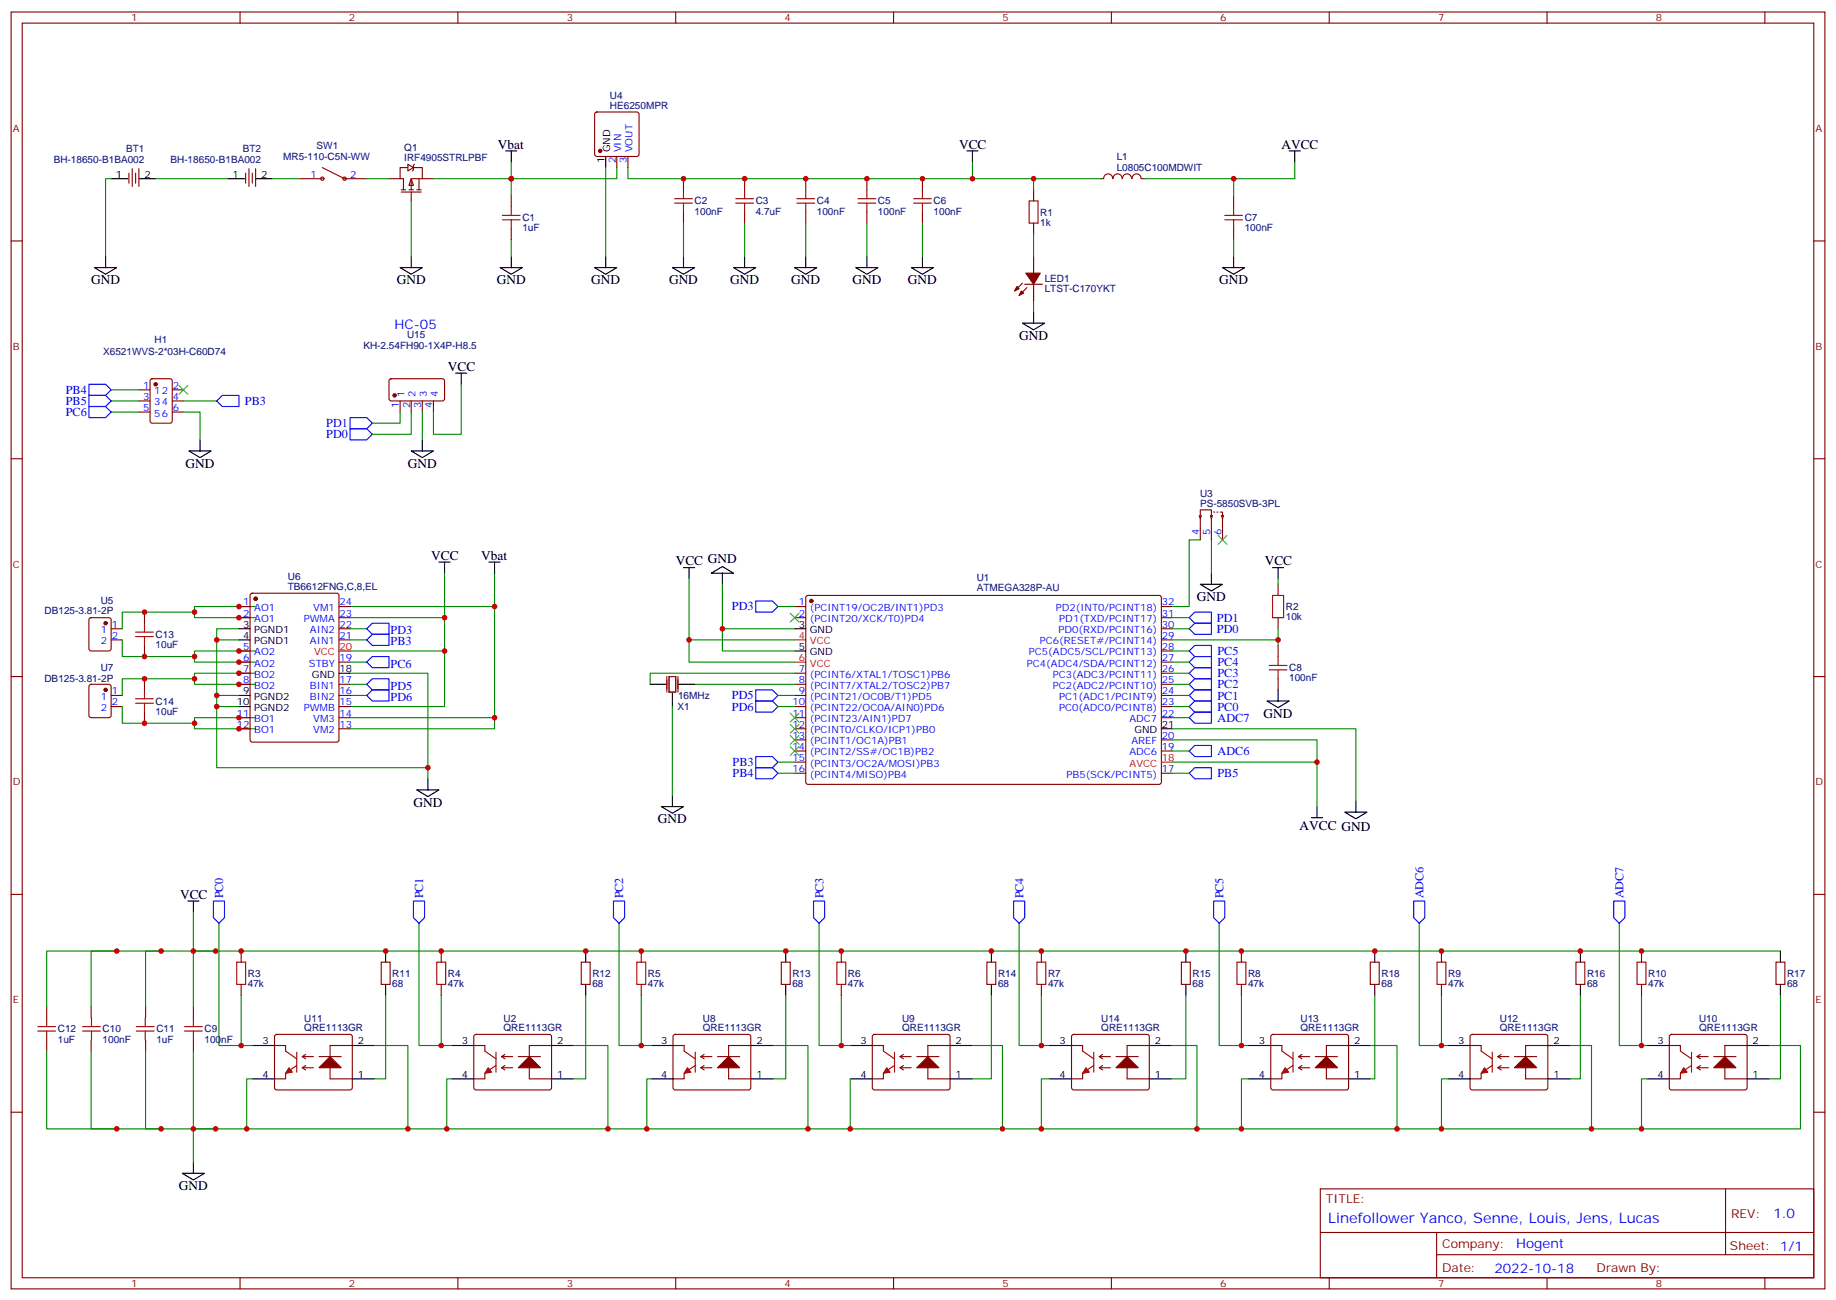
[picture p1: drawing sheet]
<svg xmlns="http://www.w3.org/2000/svg" width="583mm" height="413mm" viewBox="0 0 583 413" stroke-linecap="round" stroke-linejoin="round" font-family="sans-serif">
<g fill="none" stroke="#870000" stroke-width=".35">
<path d="M3.5 3.8h575.8v405.4h-575.8zM7.1 7.3h568.6v398.3h-568.6zM76.2 3.8v3.5M145.3 3.8v3.5M214.5 3.8v3.5M283.6 3.8v3.5M352.8 3.8v3.5M421.9 3.8v3.5M491.1 3.8v3.5M560.2 3.8v3.5M40.9 55v3.1M42 53.6v5.6"/>
<path d="M43 55v3.1M44.1 53.6v5.6M78 55v3.1M79 53.6v5.6M80.1 55v3.1M81.1 53.6v5.6M3.5 76.5h3.6M575.7 76.5h3.6M3.5 145.6h3.6M575.7 145.6h3.6M252.2 192.5h3.6M252.2 196.1h3.6"/>
<path d="M256 189.2l.5-.2 111.7 .1 .5 .6-.1 58.9-.7 .4-111.7-.1-.4-.6v-58.6zM368.7 192.5h3.5M368.7 196.1h3.5M368.7 199.6h3.5M3.5 214.8h3.6M252.2 213.7h3.6M252.2 217.2h3.6M368.7 213.7h3.5M368.7 217.2h3.5M368.7 210.2h3.5M368.7 206.7h3.5M368.7 203.1h3.5"/>
<path d="M575.7 214.8h3.6M252.2 220.8h3.6M252.2 224.3h3.6M252.2 227.8h3.6M252.2 231.4h3.6M252.2 234.9h3.6M252.2 238.4h3.6M368.7 220.8h3.5M368.7 224.3h3.5M368.7 227.8h3.5M368.7 234.9h3.5M368.7 238.4h3.5"/>
<path d="M252.2 241.9h3.6M252.2 245.5h3.6M368.7 245.5h3.5M3.5 283.9h3.6M575.7 283.9h3.6M3.5 353.1h3.6M575.7 353.1h3.6M419.1 377.4h156.6v28.2h-156.6zM547.7 377.4v20.9M419.1 391.2h156.5M456 398.3h119.6M456 391.2v14.2"/>
<path d="M76.2 405.6v3.6M145.3 405.6v3.6M214.5 405.6v3.6M283.6 405.6v3.6M352.8 405.6v3.6M421.9 405.6v3.6M491.1 405.6v3.6M560.2 405.6v3.6"/>
</g>
<circle cx="257.5" cy="190.8" r=".53" fill="#870000" stroke="#870000" stroke-width=".35"/>
<path d="M35.3 56.7h5.3M44.1 56.7h5.3M72.3 56.7h5.3M81.1 56.7h5.3M252.2 199.6h3.6M252.2 206.7h3.6M368.7 231.4h3.5" fill="none" stroke="#000" stroke-width=".35"/>
<path d="M252.2 203.1h3.6M252.2 210.2h3.6M368.7 241.9h3.5" fill="none" stroke="#f00" stroke-width=".35"/>
<path d="M35.3 56.7h-1.8v24.7M49.4 56.7h22.9" fill="none" stroke="#008700" stroke-width=".35"/>
<path d="M130.5 56.7l.7 2.1h-1.4z" fill="#fff" stroke="#870000" stroke-width=".35"/>
<g fill="none" stroke="#870000" stroke-width=".35">
<path d="M189 35.8l.4-.2h12.7l.5 .2 .2 .5v12.7l-.2 .5-.5 .2h-12.7l-.5-.3-.2-.4v-12.7zM95.2 56.7h7.1M109.4 56.7h7M123.5 56.7h3.5M129.5 52.1l1.7 1.1-1.7 1.1zM129.5 53.2h-2.5v3.5h1.1v3.6M131.2 53.2h2.9v3.5M131.6 52.1l-.4 .4v1.4l-.3 .4M133 56.7v3.6M134.1 56.7h-3.6v3.6M134.1 56.7h3.5M195.8 49.7v3.5"/>
<path d="M199.3 49.7v3.5M217 56.7v3.6M236.4 56.7v3.6M255.8 56.7v3.6M275.2 56.7v3.6M292.8 56.7v3.6M349.2 56.7h1.1M350.3 56.7a1.41 1.41 0 0 1 1.5-1.5 1.41 1.41 0 0 1 1.4 1.5M353.3 56.7a1.41 1.41 0 0 1 1.4-1.5 1.41 1.41 0 0 1 1.5 1.5M356.3 56.7a1.41 1.41 0 0 1 1.4-1.5 1.41 1.41 0 0 1 1.4 1.5M359.4 56.7a1.41 1.41 0 0 1 1.4-1.5 1.41 1.41 0 0 1 1.4 1.5M362.3 56.7h1.1"/>
<path d="M127.4 61h6.3M127.4 60.3h1.4M129.8 60.3h1.4M130.5 61v2.8M132.3 60.3h1.4M162.3 62v3.5M162.3 72.6v3.5M217 67.3v3.5M236.4 67.3v3.5M255.8 67.3v3.5M275.2 67.3v3.5M292.8 67.3v3.5"/>
<path d="M328.1 60.3v3.5M328.1 70.8v3.6M391.6 62v3.5M391.6 72.6v3.5M324.6 89.9l-2.5 2.5M325.3 90.2h5.6M326 91.3l-2.5 2.5M328.1 81.4v5.3M328.1 90.2v5.3M44.1 123.8h3.5M44.1 130.8h3.5M44.1 127.3h3.5"/>
<path d="M47.9 120.4l.4-.2h5.7l.6 .5 .1 12.9-.5 .7h-5.9l-.6-.4-.1-13zM54.7 123.8h3.5M54.7 130.8h3.5M54.7 127.3h3.5M123.7 120.4l.5-.2 16.5 .1 .4 .6-.1 6-.6 .4-16.5-.1-.4-.6v-5.7zM127 127.3v3.5M130.5 127.3v3.5M134.1 127.3v3.5M137.6 127.3v3.5M380.6 163.6l.4 1.1M381 164v-2.1h3.5v2.1M381.4 163.6l-.4 1.1v6.7"/>
<path d="M384.2 163.6l.3 1.1M384.9 163.6l-.4 1.1v6.7M385.2 162.6h.4M386.3 162.6h.3M387.3 162.6h.8v1.4M387.7 163.6l.4 1.1M388.4 163.6l-.3 1.1v6.7M28.5 196.3l.4-.2h5.7l.6 .4 .1 9.5-.5 .6-5.9 .1-.6-.5-.1-9.4zM35.3 199.6h3.5M45.9 194.3v3.5M75.8 192.5h3.6M75.8 196.1h3.6"/>
<path d="M79.6 188.5l.5-.2h26.8l.6 .4 .1 46.2-.5 .6-27 .1-.7-.5v-46.1zM107.6 192.5h3.5M107.6 196.1h3.5M107.6 199.6h3.5M405.7 185.5v3.5M405.7 196.1v3.5M28.5 217.4l.4-.2h5.7l.6 .5 .1 9.4-.5 .7h-5.9l-.6-.4-.1-9.5zM35.3 203.1h3.5M45.9 204.9v3.5M45.9 215.5v3.5M75.8 206.7h3.6M75.8 210.2h3.6"/>
<path d="M75.8 213.7h3.6M75.8 217.2h3.6M107.6 210.2h3.5M107.6 217.2h3.5M107.6 203.1h3.5M405.7 204.9v3.5M405.7 215.5v3.5M35.3 224.3h3.5M35.3 220.8h3.5M45.9 226.1v3.5M75.8 227.8h3.6M75.8 231.4h3.6"/>
<path d="M107.6 227.8h3.5M107.6 231.4h3.5M107.6 224.3h3.5M107.6 220.8h3.5M14.8 319.5v3.6M28.9 319.5v3.6M46.2 319.5v3.6M61.4 319.5v3.6M76.6 301.9v3.5M76.6 312.5v3.5M121 305.4h2.8v7.1h-2.8zM140.1 301.9v3.5"/>
<path d="M140.1 312.5v3.5M184.5 305.4h2.8v7.1h-2.8zM203.6 301.9v3.5M203.6 312.5v3.5M248 305.4h2.8v7.1h-2.8zM267.1 301.9v3.5M267.1 312.5v3.5M313.3 305.4h2.8v7.1h-2.8zM330.6 301.9v3.5M330.6 312.5v3.5M375 305.4h2.8v7.1h-2.8zM394.1 301.9v3.5"/>
<path d="M394.1 312.5v3.5M435 305.4h2.8v7.1h-2.8zM457.6 301.9v3.5M457.6 312.5v3.5M500.2 305.4h2.9v7.1h-2.9zM521.1 301.9v3.5M521.1 312.5v3.5M563.7 305.4h2.9v7.1h-2.9zM14.8 330.1v3.6M28.9 330.1v3.6M46.2 330.1v3.6M61.4 330.1v3.6"/>
<path d="M87.1 331.9h3.6v1.8M87.4 328.6l.4-.2h23.3l.5 .2 .2 .5v16.5l-.7 .4-23.5-.1-.5-.6v-16.2zM96 335.4h3.5M96 338.9h3.5M96 338.9l1 .8M96 335.4l1 .7M97 338.2l-1 .7M97 334.7l-1 .7M101.2 335.4h7.1M111.8 331.9h-7v10.6h7M150.4 331.9h3.5v1.8M150.6 328.6l.5-.2h23.3l.5 .2 .2 .5-.1 16.5-.6 .4-23.6-.1-.4-.6v-16.2z"/>
<path d="M159.2 335.4h3.5M159.2 338.9h3.5M159.2 338.9l1.1 .8M159.2 335.4l1.1 .7M160.3 338.2l-1.1 .7M160.3 334.7l-1.1 .7M164.5 335.4h7.1M175.1 331.9h-7.1v10.6h7.1M213.6 331.9h3.6v1.8M213.9 328.6l.4-.2h23.3l.5 .2 .2 .5v16.5l-.7 .4-23.5-.1-.5-.6v-16.2zM222.5 335.4h3.5M222.5 338.9h3.5"/>
<path d="M222.5 338.9l1 .8M222.5 335.4l1 .7M223.5 338.2l-1 .7M223.5 334.7l-1 .7M227.7 335.4h7.1M238.3 331.9h-7v10.6h7M276.9 331.9h3.5v1.8M277.1 328.6l.5-.2h23.3l.5 .2 .2 .5-.1 16.5-.6 .4-23.6-.1-.4-.6v-16.2zM285.7 335.4h3.5M285.7 338.9h3.5M285.7 338.9l1.1 .8M285.7 335.4l1.1 .7"/>
<path d="M286.8 338.2l-1.1 .7M286.8 334.7l-1.1 .7M291 335.4h7M301.6 331.9h-7.1v10.6h7.1M340.1 331.9h3.6v1.8M340.4 328.6l.4-.2h23.3l.5 .2 .2 .5v16.5l-.7 .4-23.5-.1-.5-.6v-16.2zM348.9 335.4h3.6M348.9 338.9h3.6M348.9 338.9l1.1 .8M348.9 335.4l1.1 .7M350 338.2l-1.1 .7M350 334.7l-1.1 .7"/>
<path d="M354.2 335.4h7.1M364.8 331.9h-7v10.6h7M403.4 331.9h3.5v1.8M403.6 328.6l.5-.2h23.3l.5 .2 .2 .5-.1 16.5-.6 .4-23.6-.1-.4-.6v-16.2zM412.2 335.4h3.5M412.2 338.9h3.5M412.2 338.9l1.1 .8M412.2 335.4l1.1 .7M413.3 338.2l-1.1 .7M413.3 334.7l-1.1 .7M417.5 335.4h7M428.1 331.9h-7.1v10.6h7.1"/>
<path d="M466.6 331.9h3.6v1.8M466.9 328.6l.4-.2h23.3l.5 .2 .2 .5v16.5l-.7 .4-23.5-.1-.5-.6v-16.2zM475.4 335.4h3.6M475.4 338.9h3.6M475.4 338.9l1.1 .8M475.4 335.4l1.1 .7M476.5 338.2l-1.1 .7M476.5 334.7l-1.1 .7M480.7 335.4h7.1M491.3 331.9h-7v10.6h7M529.9 331.9h3.5v1.8M530.1 328.6l.5-.2h23.3l.5 .2 .2 .5-.1 16.5-.6 .4-23.6-.1-.4-.6v-16.2z"/>
<path d="M538.7 335.4h3.5M538.7 338.9h3.5M538.7 338.9l1.1 .8M538.7 335.4l1.1 .7M539.8 338.2l-1.1 .7M539.8 334.7l-1.1 .7M544 335.4h7M554.6 331.9h-7.1v10.6h7.1M90.7 340.7v1.8h-3.6M153.9 340.7v1.8h-3.5M217.2 340.7v1.8h-3.6M280.4 340.7v1.8h-3.5"/>
<path d="M343.7 340.7v1.8h-3.6M406.9 340.7v1.8h-3.5M470.2 340.7v1.8h-3.6M533.4 340.7v1.8h-3.5"/>
</g>
<g fill="none" stroke="#008700" stroke-width=".35">
<path d="M86.4 56.7h8.8M116.4 56.7h7.1M162.3 51.4v10.6M192.3 53.2v28.2M195.8 53.2v3.5h-58.2M308.7 51.4v5.3h-109.4v-3.5M308.7 56.7h40.5M328.1 56.7v3.6M363.4 56.7h28.2M411 51.4v5.3h-19.4v5.3M130.5 63.8v17.6M162.3 76.1v5.3"/>
<path d="M217 70.8v10.6M236.4 70.8v10.6M255.8 70.8v10.6M275.2 70.8v10.6M292.8 70.8v10.6M328.1 74.4v7M391.6 76.1v5.3M328.1 95.5v3.6M35.3 127.3h8.8M35.3 123.8h8.8M35.3 130.8h8.8M58.2 130.8h5.3v8.8"/>
<path d="M58.2 127.3h10.6M127 130.8v3.5h-8.8M130.5 130.8v7.1h-12.3M134.1 130.8v8.8M146.4 122v15.9h-8.8v-7.1M381 171.4h-3.5v21.1h-5.3M384.5 171.4v10.6M61.7 194.3h-22.9v5.3M75.8 199.6h-7v44.1h67M81.1 192.5h-19.4v3.6h19.4M111.1 199.6h5.3M141.1 196.1v28.2h-30"/>
<path d="M141.1 182v14.1h-30M157 192.5v35.3h-45.9M157 182v10.5h-45.9M218.7 183.7v19.4h33.5M229.3 185.5v14.1h22.9M229.3 199.6v7.1h22.9M246.9 192.5h5.3M372.2 196.1h5.3M372.2 199.6h5.3M405.7 183.7v1.8M405.7 199.6v3.5M38.8 203.1v5.3h22.9"/>
<path d="M61.7 215.5h-22.9v5.3M68.8 203.1h7M81.1 206.7h-19.4v3.5h19.4M81.1 213.7h-19.4v3.5h19.4M111.1 213.7h24.7v33.5M111.1 217.2h5.3M111.1 206.7h30M111.1 210.2h5.3M111.1 203.1h5.3M218.7 203.1v7.1h33.5M220.5 217.2h31.7M252.2 213.7h-45.8v3.5"/>
<path d="M372.2 203.1h33.5v1.8M372.2 217.2h5.3M372.2 206.7h5.3M372.2 210.2h5.3M372.2 213.7h5.3M38.8 224.3v5.3h22.9M68.8 220.8h7M68.8 224.3h7M81.1 227.8h-19.4v3.6h19.4M111.1 220.8h5.3M157 227.8v3.6h-45.9M213.4 224.3v28.2"/>
<path d="M246.9 220.8h5.3M246.9 224.3h5.3M372.2 234.9h45.8v7M372.2 231.4h58.2v22.9M372.2 220.8h5.3M372.2 224.3h5.3M372.2 227.8h5.3M372.2 238.4h5.3M246.9 241.9h5.3M246.9 245.5h5.3M372.2 241.9h45.8v14.1M372.2 245.5h5.3"/>
<path d="M61.4 289.6v12.3h503.7M69.5 293.1v38.8h7.1M133 293.1v38.8h7.1M196.5 293.1v38.8h7.1M260 293.1v38.8h7.1M323.5 293.1v38.8h7.1M387 293.1v38.8h7.1M450.5 293.1v38.8h7.1M514 293.1v38.8h7.1M37 301.9h-22.2v17.6M51.2 301.9h-22.3v17.6M61.4 301.9v17.6"/>
<path d="M68.4 301.9h-22.2v17.6M76.6 316v15.9h3.5M122.4 316v26.5h-3.5M140.1 316v15.9h3.1M185.9 316v26.5h-3.9M203.6 316v15.9h3.1M249.4 316v26.5h-3.9M267.1 316v15.9h2.8M314.7 316v26.5h-6M330.6 316v15.9h2.4M376.4 316v26.5h-4.6M394.1 316v15.9h2.1"/>
<path d="M436.4 316v26.5h-1.4M457.6 316v15.9h2.1M501.6 316v26.5h-3.1M521.1 316v15.9h1.7M565.1 316v26.5h-3.5M14.8 333.7v24.7h22.2M28.9 333.7v24.7h22.3M46.2 333.7v24.7h22.2M61.4 333.7v24.7M118.9 331.9h10.6v26.5M182 331.9h11v26.5M245.5 331.9h11v26.5"/>
<path d="M308.7 331.9h9.5v26.5M371.8 331.9h8.1v26.5M435 331.9h8.4v26.5M498.5 331.9h6.7v26.5M561.6 331.9h9.9v26.5h-510.1v10.5M80.1 342.5h-1.8v15.9M143.2 342.5h-1.4v15.9M206.7 342.5h-1.4v15.9M269.9 342.5v15.9M333 342.5h-2.4v15.9M396.2 342.5h-2.1v15.9M459.7 342.5h-2.1v15.9"/>
<path d="M522.8 342.5h-1.7v15.9"/>
</g>
<g fill="none" stroke="#000" stroke-width=".35">
<path d="M160.5 47.9h3.5M162.3 47.9v3.5M192.3 49.7v3.5M306.9 47.9h3.5M308.7 47.9v3.5M409.2 47.9h3.5M411 47.9v3.5M30 84.9h7l-3.5 2.2zM33.5 81.4v3.5M127 84.9h7.1l-3.6 2.2zM130.5 81.4v3.5M158.7 84.9h7.1l-3.5 2.2z"/>
<path d="M162.3 81.4v3.5M188.7 84.9h7.1l-3.5 2.2zM192.3 81.4v3.5M213.4 84.9h7.1l-3.5 2.2zM217 81.4v3.5M232.8 84.9h7.1l-3.5 2.2zM236.4 81.4v3.5M252.2 84.9h7.1l-3.5 2.2zM255.8 81.4v3.5M271.6 84.9h7.1l-3.5 2.2zM275.2 81.4v3.5M289.3 84.9h7l-3.5 2.2z"/>
<path d="M292.8 81.4v3.5M328.1 99.1v3.5M388.1 84.9h7l-3.5 2.2zM391.6 81.4v3.5M144.6 118.5h3.6M146.4 118.5v3.5M324.6 102.6h7l-3.5 2.1zM63.5 139.6v3.6M134.1 139.6v3.6M60 143.2h7l-3.5 2.1zM130.5 143.2h7.1l-3.5 2.1zM139.3 178.4h3.6"/>
<path d="M141.1 178.4v3.6M155.2 178.4h3.5M157 178.4v3.6M75.8 199.6h3.6M217 180.2h3.5M218.7 180.2v3.5M225.8 182l3.5-2.2 3.5 2.2zM229.3 182v3.5M381 185.5h7.1l-3.6 2.1zM384.5 182v3.5M403.9 180.2h3.6M405.7 180.2v3.5"/>
<path d="M75.8 203.1h3.6M107.6 213.7h3.5M206.4 217.2h5.3M215.2 217.2h5.3M405.7 219v3.5M75.8 220.8h3.6M75.8 224.3h3.6M213.4 220.1v4.2M402.2 222.5h7l-3.5 2.1zM132.3 250.8h7l-3.5 2.1zM135.8 247.2v3.6M209.9 256h7.1l-3.6 2.2z"/>
<path d="M213.4 252.5v3.5M416.3 259.6h3.5M418 256v3.6M426.9 257.8h7l-3.5 2.1zM430.4 254.3v3.5M59.6 286h3.5M61.4 286v3.6M122.4 301.9v3.5M122.4 312.5v3.5M185.9 301.9v3.5M185.9 312.5v3.5M249.4 301.9v3.5"/>
<path d="M249.4 312.5v3.5M314.7 301.9v3.5M314.7 312.5v3.5M376.4 301.9v3.5M376.4 312.5v3.5M436.4 301.9v3.5M436.4 312.5v3.5M501.6 301.9v3.5M501.6 312.5v3.5M565.1 301.9v3.5M565.1 312.5v3.5M80.1 331.9h7"/>
<path d="M111.8 331.9h7.1M143.2 331.9h7.1M175 331.9h7M206.7 331.9h7.1M238.5 331.9h7M269.9 331.9h7M301.6 331.9h7.1M333 331.9h7.1M364.8 331.9h7M396.2 331.9h7M427.9 331.9h7.1M459.7 331.9h7"/>
<path d="M491.4 331.9h7.1M522.8 331.9h7.1M554.6 331.9h7M80.1 342.5h7M111.8 342.5h7.1M143.2 342.5h7.1M175 342.5h7M206.7 342.5h7.1M238.5 342.5h7M269.9 342.5h7M301.6 342.5h7.1M333 342.5h7.1"/>
<path d="M364.8 342.5h7M396.2 342.5h7M427.9 342.5h7.1M459.7 342.5h7M491.4 342.5h7.1M522.8 342.5h7.1M554.6 342.5h7M57.9 372.5h7l-3.5 2.1zM61.4 368.9v3.6"/>
</g>
<g fill="none" stroke="#a10000" stroke-width=".35">
<path d="M159.5 68.4h5.6M159.5 69.8h5.6M162.3 65.5v2.9M162.3 69.8v2.8M214.1 64.5h5.7M214.1 63.1h5.7M217 60.3v2.8M217 64.5v2.8M233.5 64.5h5.7M233.5 63.1h5.7M236.4 60.3v2.8M236.4 64.5v2.8"/>
<path d="M252.9 64.5h5.7M252.9 63.1h5.7M255.8 60.3v2.8M255.8 64.5v2.8M272.3 64.5h5.7M272.3 63.1h5.7M275.2 60.3v2.8M275.2 64.5v2.8M290 64.5h5.6M290 63.1h5.6M292.8 60.3v2.8M292.8 64.5v2.8"/>
<path d="M326.7 63.8h2.8v7h-2.8zM388.8 68.4h5.6M388.8 69.8h5.6M391.6 65.5v2.9M391.6 69.8v2.8M45.9 197.8v2.9M403.9 189h3.6v7.1h-3.6zM43 202.1h5.7M43 200.7h5.7M45.9 202.1v2.8M45.9 219v2.8M402.9 212.7h5.6"/>
<path d="M402.9 211.2h5.6M405.7 208.4v2.8M405.7 212.7v2.8M43 223.2h5.7M43 221.8h5.7M45.9 223.2v2.9M75.1 305.4h2.9v7.1h-2.9zM138.6 305.4h2.9v7.1h-2.9zM202.1 305.4h2.9v7.1h-2.9zM265.6 305.4h2.9v7.1h-2.9zM329.1 305.4h2.9v7.1h-2.9zM392.6 305.4h2.9v7.1h-2.9z"/>
<path d="M456.1 305.4h2.9v7.1h-2.9zM519.6 305.4h2.9v7.1h-2.9zM12 327.3h5.6M12 325.9h5.6M14.8 323.1v2.8M14.8 327.3v2.8M26.2 327.3h5.7M26.2 325.9h5.7M29 323.1v2.8M29 327.3v2.8M43.3 327.3h5.6M43.3 325.9h5.6"/>
<path d="M46.1 323.1v2.8M46.1 327.3v2.8M58.6 327.3h5.6M58.6 325.9h5.6M61.4 323.1v2.8M61.4 327.3v2.8M90.7 333.7l3.5 2.4M94.2 334v6.4M94.2 338.2l-2.1 1.5M153.9 333.7l3.5 2.4M157.4 334v6.4M157.4 338.2l-2.1 1.5"/>
<path d="M217.2 333.7l3.5 2.4M220.7 334v6.4M220.7 338.2l-2.1 1.5M280.4 333.7l3.5 2.4M283.9 334v6.4M283.9 338.2l-2.1 1.5M343.7 333.7l3.5 2.4M347.2 334v6.4M347.2 338.2l-2.1 1.5M406.9 333.7l3.5 2.4M410.4 334v6.4M410.4 338.2l-2.1 1.5"/>
<path d="M470.2 333.7l3.5 2.4M473.7 334v6.4M473.7 338.2l-2.1 1.5M533.4 333.7l3.5 2.4M536.9 334v6.4M536.9 338.2l-2.1 1.5"/>
</g>
<g fill="#870000" stroke="#870000" stroke-width=".35">
<path d="M324.2 92.4l.7 .7-1.4 .7z"/>
<path d="M322.8 90.9l.7 .8-1.4 .7z"/>
<path d="M325.6 86.7h4.6l-2.1 3.5z"/>
<path d="M101.2 338.9l3.6-3.5 3.5 3.5z"/>
<path d="M164.5 338.9l3.5-3.5 3.6 3.5z"/>
<path d="M227.7 338.9l3.6-3.5 3.5 3.5z"/>
<path d="M291 338.9l3.5-3.5 3.5 3.5z"/>
<path d="M544 338.9l3.5-3.5 3.5 3.5z"/>
<path d="M480.7 338.9l3.6-3.5 3.5 3.5z"/>
<path d="M417.5 338.9l3.5-3.5 3.5 3.5z"/>
<path d="M354.2 338.9l3.6-3.5 3.5 3.5z"/>
<circle cx="49.4" cy="122" r=".53"/>
<circle cx="190.5" cy="47.9" r=".53"/>
<circle cx="81.1" cy="190.1" r=".53"/>
<circle cx="33.5" cy="197.8" r=".53"/>
<circle cx="33.5" cy="219" r=".53"/>
<circle cx="125.2" cy="125.5" r=".53"/>
</g>
<g fill="none" stroke="#00f" stroke-width=".35">
<path d="M28.2 122h5.3l1.8 1.8-1.8 1.7h-5.3zM28.2 125.5h5.3l1.8 1.8-1.8 1.7h-5.3zM28.2 129h5.3l1.8 1.8-1.8 1.8h-5.3zM70.6 125.5h5.2v3.5h-5.2l-1.8-1.7zM111.1 132.6h5.3l1.8 1.7-1.8 1.8h-5.3zM111.1 136.1h5.3l1.8 1.8-1.8 1.7h-5.3zM118.2 197.8h5.3v3.6h-5.3l-1.8-1.8zM239.9 190.8h5.3l1.7 1.7-1.7 1.8h-5.3zM379.2 194.3h5.3v3.5h-5.3l-1.7-1.7zM379.2 197.8h5.3v3.6h-5.3l-1.7-1.8zM118.2 208.4h5.3v3.5h-5.3l-1.8-1.7zM118.2 219h5.3v3.5h-5.3l-1.8-1.7z"/>
<path d="M118.2 215.5h5.3v3.5h-5.3l-1.8-1.8zM118.2 201.4h5.3v3.5h-5.3l-1.8-1.8zM239.9 219h5.3l1.7 1.8-1.7 1.7h-5.3zM379.2 208.4h5.3v3.5h-5.3l-1.7-1.7zM379.2 204.9h5.3v3.5h-5.3l-1.7-1.7zM379.2 219h5.3v3.5h-5.3l-1.7-1.7zM379.2 215.5h5.3v3.5h-5.3l-1.7-1.8zM379.2 211.9h5.3v3.6h-5.3l-1.7-1.8zM239.9 222.5h5.3l1.7 1.8-1.7 1.8h-5.3zM377.5 224.3l1.7-1.8h5.3v3.6h-5.3zM379.2 226.1h5.3v3.5h-5.3l-1.7-1.8zM379.2 236.6h5.3v3.6h-5.3l-1.7-1.8z"/>
<path d="M239.9 240.2h5.3l1.7 1.7-1.7 1.8h-5.3zM239.9 243.7h5.3l1.7 1.8-1.7 1.7h-5.3zM379.2 243.7h5.3v3.5h-5.3l-1.7-1.7zM67.7 286h3.6v5.3l-1.8 1.8-1.8-1.8zM131.2 286h3.6v5.3l-1.8 1.8-1.8-1.8zM194.7 286h3.6v5.3l-1.8 1.8-1.8-1.8zM258.2 286h3.6v5.3l-1.8 1.8-1.8-1.8zM321.7 286h3.6v5.3l-1.8 1.8-1.8-1.8zM385.2 286h3.6v5.3l-1.8 1.8-1.8-1.8zM448.7 286h3.6v5.3l-1.8 1.8-1.8-1.8zM512.2 286h3.6v5.3l-1.8 1.8-1.8-1.8z"/>
</g>
<path d="M211.7 214.8v4.9M212.4 214.8h2.1v4.9h-2.1zM215.2 214.8v4.9" fill="none" stroke="#871200" stroke-width=".35"/>
<path d="M107.6 206.7h3.5" fill="none" stroke="#f00" stroke-width=".35"/>
<g fill="#a10000" stroke="#a10000" stroke-width=".35">
<path d="M91.7 338.9l1.1 1.5-2.1 .3z"/>
<path d="M155 338.9l1 1.5-2.1 .3z"/>
<path d="M218.2 338.9l1.1 1.5-2.1 .3z"/>
<path d="M281.5 338.9l1 1.5-2.1 .3z"/>
<path d="M534.5 338.9l1 1.5-2.1 .3z"/>
<path d="M471.2 338.9l1.1 1.5-2.1 .3z"/>
<path d="M408 338.9l1 1.5-2.1 .3z"/>
<path d="M344.7 338.9l1.1 1.5-2.1 .3z"/>
</g>
<g fill="none" stroke="#900" stroke-width=".35">
<path d="M102.3 53.2l7.1 3.5"/>
<circle cx="102.3" cy="56.7" r=".53"/>
<circle cx="109.4" cy="56.7" r=".53"/>
</g>
<g fill="none" stroke="#3c3" stroke-width=".35">
<path d="M56.8 122.3l2.8 2.9M59.6 122.3l-2.8 2.9M386.6 170l2.9 2.8M389.5 170l-2.9 2.8M250.8 194.7l2.8 2.8M253.6 194.7l-2.8 2.8M250.8 226.4l2.8 2.8M250.8 229.9l2.8 2.9M250.8 233.5l2.8 2.8M250.8 237l2.8 2.8M253.6 226.4l-2.8 2.8M253.6 229.9l-2.8 2.9"/>
<path d="M253.6 233.5l-2.8 2.8M253.6 237l-2.8 2.8"/>
</g>
<g fill="#c00">
<circle cx="162.3" cy="56.7" r=".88"/>
<circle cx="275.2" cy="56.7" r=".88"/>
<circle cx="255.8" cy="56.7" r=".88"/>
<circle cx="236.4" cy="56.7" r=".88"/>
<circle cx="217" cy="56.7" r=".88"/>
<circle cx="292.8" cy="56.7" r=".88"/>
<circle cx="308.7" cy="56.7" r=".88"/>
<circle cx="328.1" cy="56.7" r=".88"/>
<circle cx="391.6" cy="56.7" r=".88"/>
<circle cx="418" cy="241.9" r=".88"/>
<circle cx="405.7" cy="203.1" r=".88"/>
<circle cx="229.3" cy="199.6" r=".88"/>
<circle cx="218.7" cy="203.1" r=".88"/>
<circle cx="157" cy="227.8" r=".88"/>
<circle cx="141.1" cy="196.1" r=".88"/>
<circle cx="68.8" cy="220.8" r=".88"/>
<circle cx="68.8" cy="203.1" r=".88"/>
<circle cx="68.8" cy="224.3" r=".88"/>
<circle cx="141.1" cy="206.7" r=".88"/>
<circle cx="157" cy="192.5" r=".88"/>
<circle cx="135.8" cy="243.7" r=".88"/>
<circle cx="61.7" cy="194.3" r=".88"/>
<circle cx="61.7" cy="208.4" r=".88"/>
<circle cx="61.7" cy="215.5" r=".88"/>
<circle cx="61.7" cy="229.6" r=".88"/>
<circle cx="75.8" cy="192.5" r=".88"/>
<circle cx="75.8" cy="196.1" r=".88"/>
<circle cx="75.8" cy="217.2" r=".88"/>
<circle cx="75.8" cy="213.7" r=".88"/>
<circle cx="75.8" cy="227.8" r=".88"/>
<circle cx="75.8" cy="231.4" r=".88"/>
<circle cx="75.8" cy="210.2" r=".88"/>
<circle cx="75.8" cy="206.7" r=".88"/>
<circle cx="185.9" cy="301.9" r=".88"/>
<circle cx="249.4" cy="301.9" r=".88"/>
<circle cx="314.7" cy="301.9" r=".88"/>
<circle cx="376.4" cy="301.9" r=".88"/>
<circle cx="501.7" cy="301.9" r=".88"/>
<circle cx="436.4" cy="301.9" r=".88"/>
<circle cx="122.4" cy="301.9" r=".88"/>
<circle cx="76.6" cy="331.9" r=".88"/>
<circle cx="140.1" cy="331.9" r=".88"/>
<circle cx="140.1" cy="301.9" r=".88"/>
<circle cx="203.6" cy="331.9" r=".88"/>
<circle cx="203.6" cy="301.9" r=".88"/>
<circle cx="267.1" cy="331.9" r=".88"/>
<circle cx="267.1" cy="301.9" r=".88"/>
<circle cx="330.6" cy="331.9" r=".88"/>
<circle cx="330.6" cy="301.9" r=".88"/>
<circle cx="394.1" cy="331.9" r=".88"/>
<circle cx="394.1" cy="301.9" r=".88"/>
<circle cx="457.6" cy="331.9" r=".88"/>
<circle cx="457.6" cy="301.9" r=".88"/>
<circle cx="521.1" cy="331.9" r=".88"/>
<circle cx="521.1" cy="301.9" r=".88"/>
<circle cx="76.6" cy="301.9" r=".88"/>
<circle cx="61.4" cy="301.9" r=".88"/>
<circle cx="61.4" cy="358.4" r=".88"/>
<circle cx="68.4" cy="301.9" r=".88"/>
<circle cx="51.2" cy="358.4" r=".88"/>
<circle cx="51.2" cy="301.9" r=".88"/>
<circle cx="37" cy="358.4" r=".88"/>
<circle cx="37" cy="301.9" r=".88"/>
<circle cx="68.4" cy="358.4" r=".88"/>
<circle cx="193" cy="358.4" r=".88"/>
<circle cx="256.5" cy="358.4" r=".88"/>
<circle cx="318.2" cy="358.4" r=".88"/>
<circle cx="379.9" cy="358.4" r=".88"/>
<circle cx="443.4" cy="358.4" r=".88"/>
<circle cx="505.2" cy="358.4" r=".88"/>
<circle cx="521.1" cy="358.4" r=".88"/>
<circle cx="457.6" cy="358.4" r=".88"/>
<circle cx="394.1" cy="358.4" r=".88"/>
<circle cx="330.6" cy="358.4" r=".88"/>
<circle cx="269.9" cy="358.4" r=".88"/>
<circle cx="205.3" cy="358.4" r=".88"/>
<circle cx="141.8" cy="358.4" r=".88"/>
<circle cx="129.5" cy="358.4" r=".88"/>
<circle cx="78.3" cy="358.4" r=".88"/>
<circle cx="45.9" cy="208.4" r=".88"/>
<circle cx="45.9" cy="194.3" r=".88"/>
<circle cx="45.9" cy="229.6" r=".88"/>
<circle cx="45.9" cy="215.5" r=".88"/>
</g>
<text font-size="4.6" fill="#00f" x="421.6" y="388.3">Linefollower Yanco, Senne, Louis, Jens, Lucas</text>
<g font-size="4.2">
<text x="158" y="47.2">Vbat</text>
<text x="304.4" y="47.2">VCC</text>
<text x="406.8" y="47.2">AVCC</text>
<text x="28.9" y="90.2">GND</text>
<text x="125.9" y="90.2">GND</text>
<text x="157.7" y="90.2">GND</text>
<text x="187.7" y="90.2">GND</text>
<text x="212.4" y="90.2">GND</text>
<text x="231.8" y="90.2">GND</text>
<text x="251.2" y="90.2">GND</text>
<text x="270.6" y="90.2">GND</text>
<text x="288.2" y="90.2">GND</text>
<text x="387" y="90.2">GND</text>
<text x="323.5" y="107.9">GND</text>
<text x="142.2" y="117.8">VCC</text>
<text x="58.9" y="148.4">GND</text>
<text x="129.5" y="148.4">GND</text>
<text x="136.9" y="177.7">VCC</text>
<text x="152.8" y="177.7">Vbat</text>
<text x="214.5" y="179.5">VCC GND</text>
<text x="401.5" y="179.5">VCC</text>
<text x="379.9" y="190.8">GND</text>
<text x="401.1" y="227.8">GND</text>
<text x="131.2" y="256">GND</text>
<text x="208.8" y="261.3">GND</text>
<text x="412.5" y="263.5">AVCC GND</text>
<text x="57.1" y="285.3">VCC</text>
<text x="56.8" y="377.8">GND</text>
</g>
<g font-size="4.2" fill="#00f">
<text x="125.2" y="104.4">HC-05</text>
<text x="562.9" y="386.7">1.0</text>
<text x="481.3" y="396.2">Hogent</text>
<text x="474.4" y="404">2022-10-18</text>
</g>
<g font-size="3.9" fill="#00f">
<text x="20.9" y="124.9">PB4</text>
<text x="20.9" y="128.4">PB5</text>
<text x="77.7" y="128.5">PB3</text>
<text x="20.9" y="132.1">PC6</text>
<text x="103.6" y="135.6">PD1</text>
<text x="103.6" y="139.1">PD0</text>
<text x="232.3" y="193.8">PD3</text>
<text x="386.3" y="197.4">PD1</text>
<text x="124" y="201.4">PD3</text>
<text x="386.3" y="200.9">PD0</text>
<text x="124" y="204.9">PB3</text>
<text x="386.4" y="208">PC5</text>
<text x="124" y="212">PC6</text>
<text x="386.4" y="211.5">PC4</text>
<text x="386.4" y="215">PC3</text>
<text x="124" y="219">PD5</text>
<text x="386.4" y="218.5">PC2</text>
<text x="124" y="222.5">PD6</text>
<text x="232.3" y="222">PD5</text>
<text x="232.3" y="225.5">PD6</text>
<text x="386.4" y="222.1">PC1</text>
<text x="386.4" y="225.6">PC0</text>
<text x="386.5" y="229.1">ADC7</text>
<text x="386.5" y="239.6">ADC6</text>
<text x="232.5" y="243.2">PB3</text>
<text x="232.5" y="246.7">PB4</text>
<text x="386.4" y="246.8">PB5</text>
<text x="70.9" y="285.2" transform="rotate(-90 70.9 285.2)">PC0</text>
<text x="134.4" y="285.2" transform="rotate(-90 134.4 285.2)">PC1</text>
<text x="197.9" y="285.2" transform="rotate(-90 197.9 285.2)">PC2</text>
<text x="261.4" y="285.2" transform="rotate(-90 261.4 285.2)">PC3</text>
<text x="324.9" y="285.2" transform="rotate(-90 324.9 285.2)">PC4</text>
<text x="388.4" y="285.2" transform="rotate(-90 388.4 285.2)">PC5</text>
<text x="451.9" y="285.2" transform="rotate(-90 451.9 285.2)">ADC6</text>
<text x="515.4" y="285.2" transform="rotate(-90 515.4 285.2)">ADC7</text>
</g>
<g font-size="3.9" fill="#800">
<text x="420.9" y="382">TITLE:</text>
<text x="549.5" y="386.7">REV:</text>
<text x="457.8" y="396.2">Company:</text>
<text x="549.1" y="396.8">Sheet: 1/1</text>
<text x="457.8" y="403.9">Date:</text>
<text x="506.8" y="403.9">Drawn By:</text>
</g>
<g font-size="3.2" fill="#800">
<text x="41.6" y="6.8">1</text>
<text x="110.8" y="6.8">2</text>
<text x="179.9" y="6.8">3</text>
<text x="249.1" y="6.8">4</text>
<text x="318.2" y="6.8">5</text>
<text x="387.3" y="6.8">6</text>
<text x="456.5" y="6.8">7</text>
<text x="525.6" y="6.8">8</text>
<text x="4.1" y="41.9">A</text>
<text x="576.3" y="41.9">A</text>
<text x="4.1" y="111.1">B</text>
<text x="576.3" y="111.1">B</text>
<text x="4.1" y="180.2">C</text>
<text x="576.3" y="180.2">C</text>
<text x="4.1" y="249.3">D</text>
<text x="576.3" y="249.3">D</text>
<text x="4.1" y="318.5">E</text>
<text x="576.3" y="318.5">E</text>
<text x="41.6" y="408.6">1</text>
<text x="110.8" y="408.6">2</text>
<text x="179.9" y="408.6">3</text>
<text x="249.1" y="408.6">4</text>
<text x="318.2" y="408.6">5</text>
<text x="387.3" y="408.6">6</text>
<text x="456.5" y="408.6">7</text>
<text x="525.6" y="408.6">8</text>
</g>
<g font-size="3.2" fill="#000080">
<text x="193.6" y="34.5">HE6250MPR</text>
<text x="193.6" y="31.3">U4</text>
<text x="100.5" y="47.3">SW1</text>
<text x="128.3" y="47.9">Q1</text>
<text x="17.1" y="51.6">BH-18650-B1BA002</text>
<text x="40" y="48.2">BT1</text>
<text x="54.1" y="51.6">BH-18650-B1BA002</text>
<text x="77" y="48.2">BT2</text>
<text x="89.9" y="50.8">MR5-110-C5N-WW</text>
<text x="128.3" y="51.1">IRF4905STRLPBF</text>
<text x="354.5" y="50.9">L1</text>
<text x="354.5" y="54.1">L0805C100MDWIT</text>
<text x="220.5" y="64.9">C2</text>
<text x="239.9" y="64.9">C3</text>
<text x="259.3" y="64.9">C4</text>
<text x="278.7" y="64.9">C5</text>
<text x="296.3" y="64.9">C6</text>
<text x="165.8" y="70.2">C1</text>
<text x="220.5" y="68.1">100nF</text>
<text x="239.9" y="68.1">4.7uF</text>
<text x="259.3" y="68.1">100nF</text>
<text x="278.7" y="68.1">100nF</text>
<text x="296.3" y="68.1">100nF</text>
<text x="330.2" y="71.7">1k</text>
<text x="330.2" y="68.4">R1</text>
<text x="395.1" y="70.2">C7</text>
<text x="165.8" y="73.4">1uF</text>
<text x="395.1" y="73.4">100nF</text>
<text x="331.6" y="89.6">LED1</text>
<text x="331.6" y="92.8">LTST-C170YKT</text>
<text x="129.2" y="107.3">U15</text>
<text x="32.7" y="112.5">X6521WVS-2*03H-C60D74</text>
<text x="49" y="109">H1</text>
<text x="115.3" y="110.8">KH-2.54FH90-1X4P-H8.5</text>
<text x="380.9" y="160.8">PS-5850SVB-3PL</text>
<text x="380.9" y="157.6">U3</text>
<text x="91.4" y="184">U6</text>
<text x="310" y="184.4">U1</text>
<text x="32" y="191.8">U5</text>
<text x="91.4" y="187.2">TB6612FNG,C,8,EL</text>
<text x="310" y="187.6">ATMEGA328P-AU</text>
<text x="14.1" y="194.9">DB125-3.81-2P</text>
<text x="408.2" y="196.8">10k</text>
<text x="408.2" y="193.7">R2</text>
<text x="49.4" y="202.5">C13</text>
<text x="49.4" y="205.7">10uF</text>
<text x="32" y="213">U7</text>
<text x="409.2" y="213.1">C8</text>
<text x="14.1" y="216.6">DB125-3.81-2P</text>
<text x="215.2" y="221.9">16MHz</text>
<text x="409.2" y="216.2">100nF</text>
<text x="49.4" y="226.9">10uF</text>
<text x="49.4" y="223.7">C14</text>
<text x="215" y="225.5">X1</text>
<text x="78.7" y="310.1">R3</text>
<text x="124.5" y="310.1">R11</text>
<text x="142.2" y="310.1">R4</text>
<text x="188" y="310.1">R12</text>
<text x="205.7" y="310.1">R5</text>
<text x="251.5" y="310.1">R13</text>
<text x="269.2" y="310.1">R6</text>
<text x="316.8" y="310.1">R14</text>
<text x="332.7" y="310.1">R7</text>
<text x="378.5" y="310.1">R15</text>
<text x="396.2" y="310.1">R8</text>
<text x="438.5" y="310.1">R18</text>
<text x="459.7" y="310.1">R9</text>
<text x="503.8" y="310.1">R16</text>
<text x="523.2" y="310.1">R10</text>
<text x="567.3" y="310.1">R17</text>
<text x="78.7" y="313.3">47k</text>
<text x="124.5" y="313.3">68</text>
<text x="142.2" y="313.3">47k</text>
<text x="188" y="313.3">68</text>
<text x="205.7" y="313.3">47k</text>
<text x="251.5" y="313.3">68</text>
<text x="269.2" y="313.3">47k</text>
<text x="316.8" y="313.3">68</text>
<text x="332.7" y="313.3">47k</text>
<text x="378.5" y="313.3">68</text>
<text x="396.2" y="313.3">47k</text>
<text x="438.5" y="313.3">68</text>
<text x="459.7" y="313.3">47k</text>
<text x="503.8" y="313.3">68</text>
<text x="523.2" y="313.3">47k</text>
<text x="567.3" y="313.3">68</text>
<text x="18.3" y="327.7">C12</text>
<text x="32.6" y="327.7">C10</text>
<text x="49.6" y="327.7">C11</text>
<text x="64.9" y="327.7">C9</text>
<text x="96.6" y="327.3">QRE1113GR</text>
<text x="96.6" y="324.4">U11</text>
<text x="159.8" y="327.3">QRE1113GR</text>
<text x="159.8" y="324.4">U2</text>
<text x="223.1" y="327.3">QRE1113GR</text>
<text x="223.1" y="324.4">U8</text>
<text x="286.3" y="327.3">QRE1113GR</text>
<text x="286.3" y="324.4">U9</text>
<text x="349.6" y="327.3">QRE1113GR</text>
<text x="349.6" y="324.4">U14</text>
<text x="412.8" y="327.3">QRE1113GR</text>
<text x="412.8" y="324.4">U13</text>
<text x="476.1" y="327.3">QRE1113GR</text>
<text x="476.1" y="324.4">U12</text>
<text x="539.3" y="327.3">QRE1113GR</text>
<text x="539.3" y="324.4">U10</text>
<text x="18.3" y="331">1uF</text>
<text x="32.6" y="331">100nF</text>
<text x="49.6" y="331">1uF</text>
<text x="64.9" y="331">100nF</text>
</g>
<g font-size="3.2">
<text x="191.9" y="51.9" transform="rotate(-90 191.9 51.9)">1</text>
<text x="193.7" y="48.4" transform="rotate(-90 193.7 48.4)">GND</text>
<text x="36.8" y="56.4">1</text>
<text x="45.9" y="56.4">2</text>
<text x="73.8" y="56.4">1</text>
<text x="82.9" y="56.4">2</text>
<text x="77.2" y="199.2">3</text>
<text x="77.2" y="202.8">4</text>
<text x="80.7" y="201">PGND1</text>
<text x="253.6" y="199.2">3</text>
<text x="257.1" y="201">GND</text>
<text x="80.7" y="204.5">PGND1</text>
<text x="253.6" y="206.3">5</text>
<text x="257.1" y="208.1">GND</text>
<text x="99" y="215.1">GND</text>
<text x="107.8" y="213.4">18</text>
<text x="77.2" y="220.4">9</text>
<text x="75.2" y="223.9">10</text>
<text x="80.7" y="222.2">PGND2</text>
<text x="80.7" y="225.7">PGND2</text>
<text x="360.1" y="232.8">GND</text>
<text x="368.8" y="231">21</text>
<text x="83.4" y="331.5">3</text>
<text x="113.6" y="331.5">2</text>
<text x="146.6" y="331.5">3</text>
<text x="176.8" y="331.5">2</text>
<text x="209.9" y="331.5">3</text>
<text x="240.1" y="331.5">2</text>
<text x="273.1" y="331.5">3</text>
<text x="303.3" y="331.5">2</text>
<text x="336.3" y="331.5">3</text>
<text x="366.6" y="331.5">2</text>
<text x="399.6" y="331.5">3</text>
<text x="429.8" y="331.5">2</text>
<text x="462.8" y="331.5">3</text>
<text x="493.1" y="331.5">2</text>
<text x="526.1" y="331.5">3</text>
<text x="556.3" y="331.5">2</text>
<text x="83.4" y="342.1">4</text>
<text x="113.6" y="342.1">1</text>
<text x="146.6" y="342.1">4</text>
<text x="176.8" y="342.1">1</text>
<text x="209.9" y="342.1">4</text>
<text x="240.1" y="342.1">1</text>
<text x="273.1" y="342.1">4</text>
<text x="303.3" y="342.1">1</text>
<text x="336.3" y="342.1">4</text>
<text x="366.6" y="342.1">1</text>
<text x="399.6" y="342.1">4</text>
<text x="429.8" y="342.1">1</text>
<text x="462.8" y="342.1">4</text>
<text x="493.1" y="342.1">1</text>
<text x="526.1" y="342.1">4</text>
<text x="556.3" y="342.1">1</text>
</g>
<g font-size="3.2" fill="#00f">
<text x="195.4" y="51.9" transform="rotate(-90 195.4 51.9)">2</text>
<text x="197.2" y="48.4" transform="rotate(-90 197.2 48.4)">VIN</text>
<text x="199" y="51.9" transform="rotate(-90 199 51.9)">3</text>
<text x="200.7" y="48.4" transform="rotate(-90 200.7 48.4)">VOUT</text>
<text x="98.5" y="56.4">1</text>
<text x="111.1" y="56.4">2</text>
<text x="45.4" y="123.4">1</text>
<text x="48.9" y="125.2">12</text>
<text x="54.9" y="123.4">2</text>
<text x="128.4" y="126" transform="rotate(-90 128.4 126)">1</text>
<text x="131.9" y="126" transform="rotate(-90 131.9 126)">2</text>
<text x="135.5" y="126" transform="rotate(-90 135.5 126)">3</text>
<text x="139" y="126" transform="rotate(-90 139 126)">4</text>
<text x="45.4" y="126.9">3</text>
<text x="45.4" y="130.5">5</text>
<text x="48.9" y="128.7">34</text>
<text x="54.9" y="130.5">6</text>
<text x="54.9" y="126.9">4</text>
<text x="126.6" y="129.5" transform="rotate(-90 126.6 129.5)">1</text>
<text x="130.2" y="129.5" transform="rotate(-90 130.2 129.5)">2</text>
<text x="133.7" y="129.5" transform="rotate(-90 133.7 129.5)">3</text>
<text x="137.2" y="129.5" transform="rotate(-90 137.2 129.5)">4</text>
<text x="48.9" y="132.2">56</text>
<text x="380.6" y="169.9" transform="rotate(-90 380.6 169.9)">4</text>
<text x="384.2" y="169.9" transform="rotate(-90 384.2 169.9)">5</text>
<text x="387.7" y="169.9" transform="rotate(-90 387.7 169.9)">6</text>
<text x="77.2" y="192.2">1</text>
<text x="77.2" y="195.7">2</text>
<text x="80.7" y="194">AO1</text>
<text x="80.7" y="197.5">AO1</text>
<text x="96.4" y="197.5">PWMA</text>
<text x="99.4" y="194">VM1</text>
<text x="107.8" y="195.7">23</text>
<text x="107.8" y="192.2">24</text>
<text x="253.6" y="192.2">1</text>
<text x="253.6" y="195.7">2</text>
<text x="257.1" y="194">(PCINT19/OC2B/INT1)PD3</text>
<text x="257.1" y="197.5">(PCINT20/XCK/T0)PD4</text>
<text x="335.1" y="194">PD2(INT0/PCINT18)</text>
<text x="336.2" y="197.5">PD1(TXD/PCINT17)</text>
<text x="368.8" y="195.7">31</text>
<text x="368.8" y="192.2">32</text>
<text x="32" y="201">1</text>
<text x="35.5" y="199.2">1</text>
<text x="35.5" y="202.8">2</text>
<text x="98.4" y="201">AIN2</text>
<text x="107.8" y="202.8">21</text>
<text x="107.8" y="199.2">22</text>
<text x="336" y="201">PD0(RXD/PCINT16)</text>
<text x="368.8" y="202.8">29</text>
<text x="368.8" y="199.2">30</text>
<text x="32" y="204.5">2</text>
<text x="77.2" y="206.3">5</text>
<text x="77.2" y="209.8">6</text>
<text x="80.7" y="208.1">AO2</text>
<text x="98.4" y="204.5">AIN1</text>
<text x="107.8" y="209.8">19</text>
<text x="326.6" y="208.1">PC5(ADC5/SCL/PCINT13)</text>
<text x="330.1" y="204.5">PC6(RESET#/PCINT14)</text>
<text x="368.8" y="209.8">27</text>
<text x="368.8" y="206.3">28</text>
<text x="77.2" y="213.4">7</text>
<text x="80.7" y="211.6">AO2</text>
<text x="80.7" y="215.1">BO2</text>
<text x="98" y="211.6">STBY</text>
<text x="253.6" y="213.4">7</text>
<text x="257.1" y="215.1">(PCINT6/XTAL1/TOSC1)PB6</text>
<text x="326" y="211.6">PC4(ADC4/SDA/PCINT12)</text>
<text x="334.2" y="215.1">PC3(ADC3/PCINT11)</text>
<text x="368.8" y="213.4">26</text>
<text x="35.5" y="220.4">1</text>
<text x="77.2" y="216.9">8</text>
<text x="80.7" y="218.7">BO2</text>
<text x="98.4" y="218.7">BIN1</text>
<text x="107.8" y="220.4">16</text>
<text x="107.8" y="216.9">17</text>
<text x="253.6" y="216.9">8</text>
<text x="253.6" y="220.4">9</text>
<text x="257.1" y="218.7">(PCINT7/XTAL2/TOSC2)PB7</text>
<text x="334.2" y="218.7">PC2(ADC2/PCINT10)</text>
<text x="368.8" y="220.4">24</text>
<text x="368.8" y="216.9">25</text>
<text x="32" y="222.2">1</text>
<text x="32" y="225.7">2</text>
<text x="35.5" y="223.9">2</text>
<text x="75.2" y="227.5">11</text>
<text x="96.4" y="225.7">PWMB</text>
<text x="98.4" y="222.2">BIN2</text>
<text x="107.8" y="227.5">14</text>
<text x="107.8" y="223.9">15</text>
<text x="251.6" y="223.9">10</text>
<text x="251.6" y="227.5">11</text>
<text x="257.1" y="222.2">(PCINT21/OC0B/T1)PD5</text>
<text x="257.1" y="225.7">(PCINT22/OC0A/AIN0)PD6</text>
<text x="336.2" y="225.7">PC0(ADC0/PCINT8)</text>
<text x="336.2" y="222.2">PC1(ADC1/PCINT9)</text>
<text x="368.8" y="227.5">22</text>
<text x="368.8" y="223.9">23</text>
<text x="75.2" y="231">12</text>
<text x="80.7" y="229.2">BO1</text>
<text x="80.7" y="232.8">BO1</text>
<text x="99.4" y="232.8">VM2</text>
<text x="99.4" y="229.2">VM3</text>
<text x="107.8" y="231">13</text>
<text x="251.6" y="231">12</text>
<text x="257.1" y="229.2">(PCINT23/AIN1)PD7</text>
<text x="257.1" y="232.8">(PCINT0/CLKO/ICP1)PB0</text>
<text x="358.5" y="229.2">ADC7</text>
<text x="251.6" y="234.5">13</text>
<text x="251.6" y="238.1">14</text>
<text x="257.1" y="236.3">(PCINT1/OC1A)PB1</text>
<text x="257.1" y="239.8">(PCINT2/SS#/OC1B)PB2</text>
<text x="358.5" y="239.8">ADC6</text>
<text x="359.1" y="236.3">AREF</text>
<text x="368.8" y="238.1">19</text>
<text x="368.8" y="234.5">20</text>
<text x="251.6" y="241.6">15</text>
<text x="251.6" y="245.1">16</text>
<text x="257.1" y="243.3">(PCINT3/OC2A/MOSI)PB3</text>
<text x="368.8" y="245.1">17</text>
<text x="257.1" y="246.9">(PCINT4/MISO)PB4</text>
<text x="338.5" y="246.9">PB5(SCK/PCINT5)</text>
</g>
<g font-size="3.2" fill="#f00">
<text x="253.6" y="202.8">4</text>
<text x="99.7" y="208.1">VCC</text>
<text x="107.8" y="206.3">20</text>
<text x="253.6" y="209.8">6</text>
<text x="257.1" y="204.5">VCC</text>
<text x="257.1" y="211.6">VCC</text>
<text x="358.6" y="243.3">AVCC</text>
<text x="368.8" y="241.6">18</text>
</g>
</svg>
